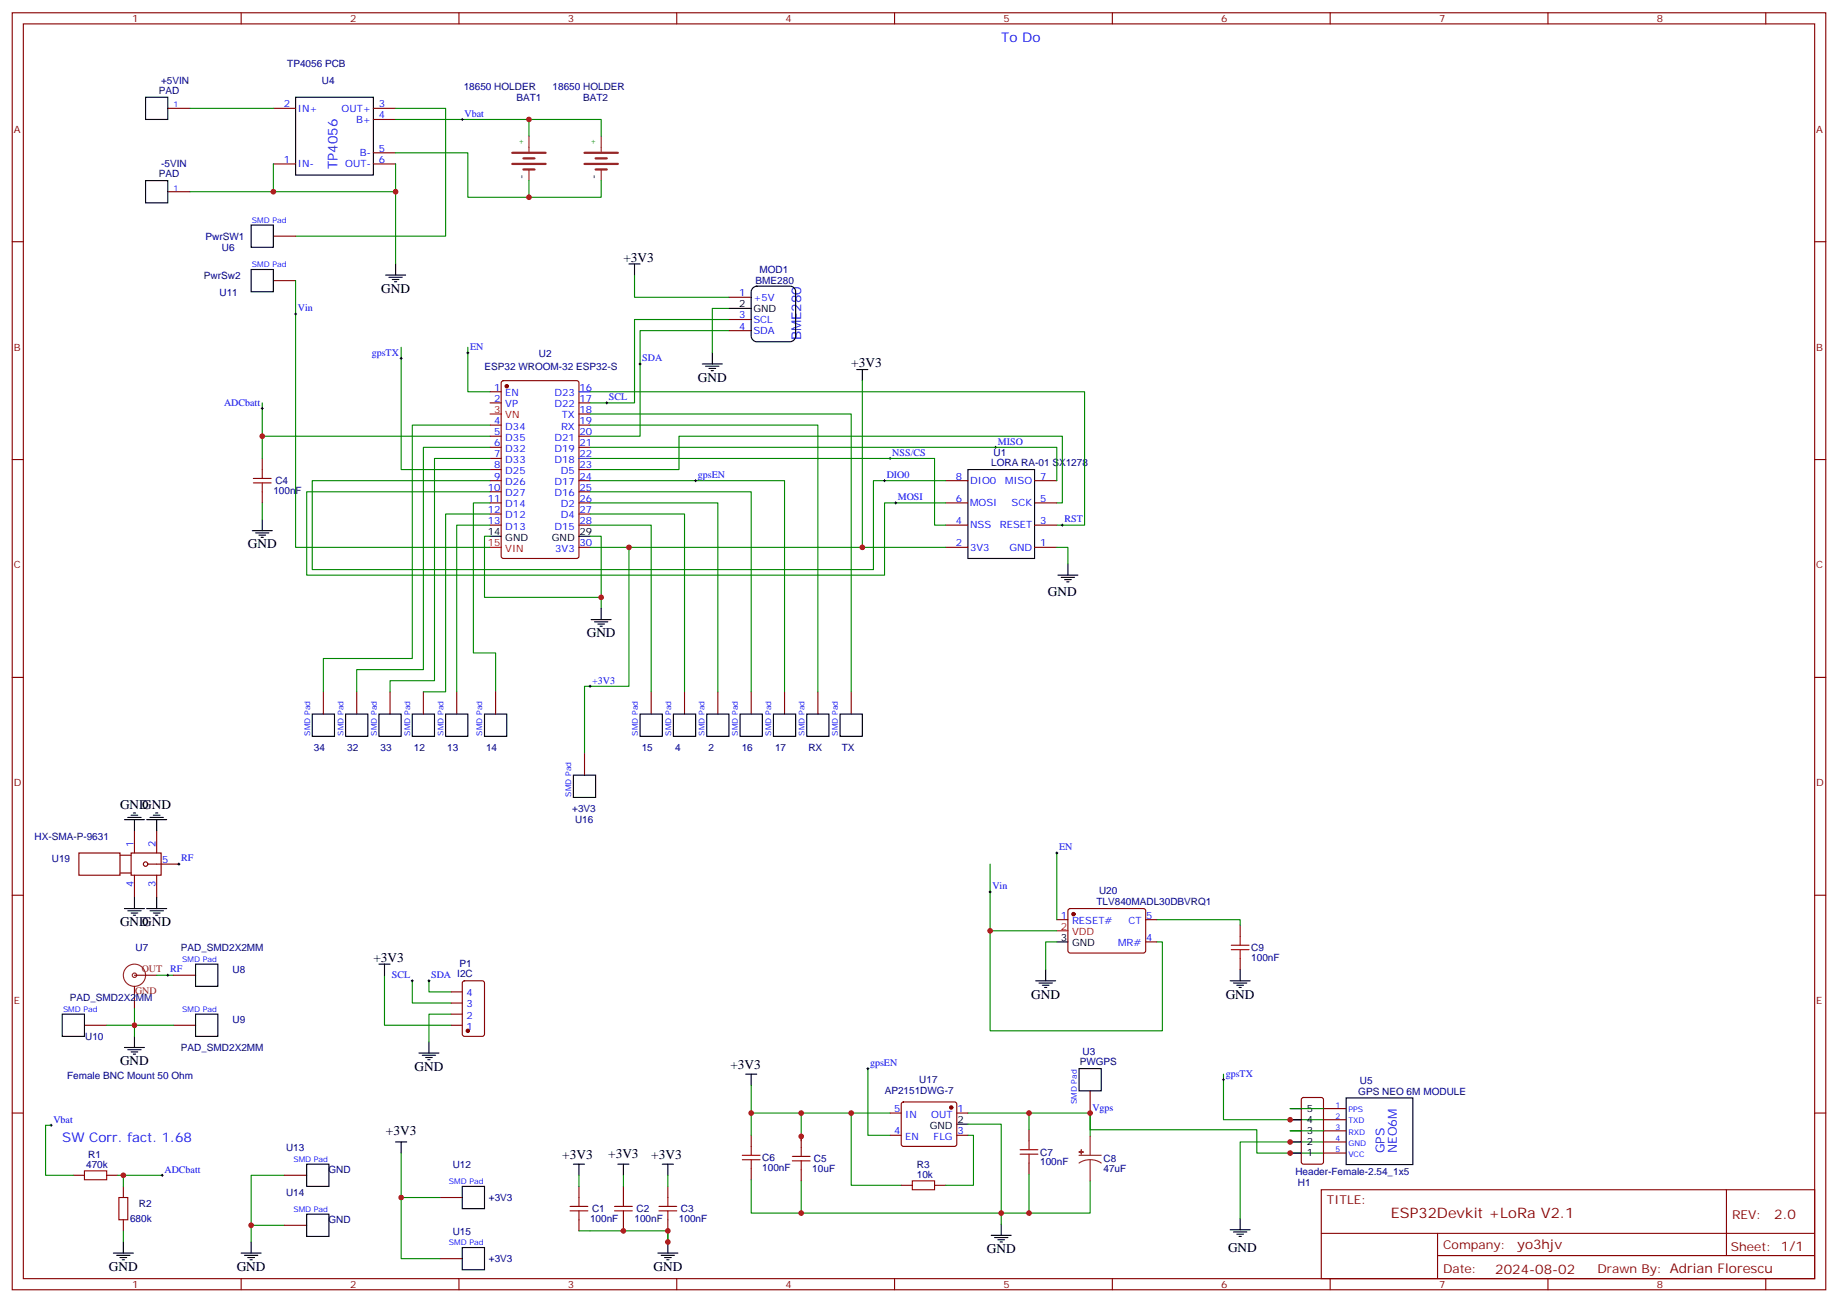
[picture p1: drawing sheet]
<svg xmlns="http://www.w3.org/2000/svg" width="584mm" height="413mm" viewBox="0 0 584 413" stroke-linecap="round" stroke-linejoin="round" font-family="sans-serif">
<g fill="none" stroke="#870000" stroke-width=".35">
<path d="M3.9 4.1h575.7v405.3h-575.7zM7.4 7.6h568.7v398.3h-568.7zM76.6 4.1v3.5M145.7 4.1v3.5M214.8 4.1v3.5M284 4.1v3.5M353.1 4.1v3.5M422.3 4.1v3.5M491.4 4.1v3.5M560.6 4.1v3.5M53.3 34.4h7M86.8 34.4h7"/>
<path d="M118.5 34.4h7.1M118.5 37.9h7.1M86.8 52h7M118.5 52h7.1M118.5 48.5h7.1M3.9 76.7h3.5M53.3 60.9h7M86.8 75h7M576.1 76.7h3.5M86.8 89.1h7M231.4 94.4h7.1M231.4 101.4h7.1"/>
<path d="M231.4 105h7.1M155.6 124.4h3.5M155.6 127.9h3.5M155.6 134.9h3.5M155.6 138.5h3.5M159.3 121l.5-.2h23.3l.6 .5 .1 55.3-.5 .6-23.5 .1-.6-.5-.1-55.3zM183.8 127.9h3.5M183.8 134.9h3.5M183.8 138.5h3.5M183.8 131.4h3.5M3.9 145.9h3.5M83.3 145.5v3.5"/>
<path d="M83.3 156.1v3.5M155.6 142h3.5M155.6 145.5h3.5M155.6 149h3.5M155.6 152.6h3.5M155.6 156.1h3.5M155.6 159.6h3.5M183.8 142h3.5M183.8 149h3.5M183.8 152.6h3.5M183.8 156.1h3.5M183.8 159.6h3.5"/>
<path d="M300.2 152.6h7.1M300.2 159.6h7.1M328.4 152.6h7.1M328.4 159.6h7.1M576.1 145.9h3.5M155.6 163.2h3.5M155.6 166.7h3.5M183.8 163.2h3.5M183.8 166.7h3.5M183.8 173.7h3.5M300.2 166.7h7.1M300.2 173.7h7.1"/>
<path d="M328.4 166.7h7.1M328.4 173.7h7.1M3.9 215h3.5M102.7 219.6v7.1M113.2 219.6v7.1M123.8 219.6v7.1M134.4 219.6v7.1M145 219.6v7.1M157.3 219.6v7.1M206.7 219.6v7.1M217.3 219.6v7.1M227.9 219.6v7.1"/>
<path d="M238.5 219.6v7.1M249.1 219.6v7.1M259.6 219.6v7.1M270.2 219.6v7.1M576.1 215h3.5M185.6 239v7.1M25 270.8h13.1v7h-13.1zM38.1 277.1h3.5M38.1 271.5h3.5M41.6 270.8h9.6v7h-9.6zM42.7 263.7v7.1M42.7 277.8v7.1"/>
<path d="M46.9 274.3h9.9M49.7 263.7v7.1M49.7 277.8v7.1M3.9 284.2h3.5M335.5 291.9h3.5M339.3 288.6l.4-.2 23.6 .1 .4 .6-.1 13-.6 .4-23.5-.1-.5-.6v-12.7zM363.7 291.9h3.5M363.7 299h3.5M393.7 293.7v3.5M576.1 284.2h3.5M42.7 313.1v7M42.7 309.6h7"/>
<path d="M55 309.6h7.1M143.2 314.9h3.6M143.2 318.4h3.6M147 311.5l.5-.2h5.6l.7 .5v16.5l-.5 .6-5.8 .1-.7-.5v-16.5zM393.7 304.3v3.5M26.8 325.4h7.1M55 325.4h7.1M143.2 321.9h3.6M143.2 325.4h3.6M3.9 353.3h3.5M282.6 353.3h3.5M286.3 350l.5-.2h16.2l.5 .2 .2 .5v12.7l-.2 .5-.5 .2h-16.2l-.5-.2-.2-.5v-12.7z"/>
<path d="M303.7 353.3h3.6M326.7 358.6v3.5M346.1 346.3v7M413.3 348.6l.5-.2h5.7l.6 .4 .1 20-.5 .7h-5.9l-.6-.4-.1-20zM420.2 351.9h7M420.2 355.4h7M420.2 359h7M576.1 353.3h3.5M23.3 373.1h3.5M33.9 373.1h3.5M39.2 376.6v3.5M90.3 373.1h7.1"/>
<path d="M183.8 376.6v3.5M197.9 376.6v3.5M212 376.6v3.5M238.5 360.4v3.5M238.5 370.9v3.6M254.4 360.7v3.5M254.4 371.3v3.5M282.6 360.4h3.5M286.1 376.2h3.5M296.7 376.2h3.5M303.7 360.4h3.6M326.7 369.2v3.5"/>
<path d="M419.5 377.6h156.6v28.3h-156.6zM420.2 362.5h7M420.2 366h7M548.1 377.7v20.9M39.2 387.2v3.5M90.3 388.9h7.1M139.7 380.1h7.1M139.7 399.5h7.1M183.8 387.2v3.5M197.9 387.2v3.5M212 387.2v3.5M419.5 391.5h156.5"/>
<path d="M456.4 398.6h119.6M456.4 391.5v14.1M76.6 405.9v3.5M145.7 405.9v3.5M214.8 405.9v3.5M284 405.9v3.5M353.1 405.9v3.5M422.3 405.9v3.5M491.4 405.9v3.5M560.6 405.9v3.5"/>
<circle cx="46.2" cy="274.3" r=".71"/>
</g>
<g fill="#870000" stroke="#870000" stroke-width=".35">
<circle cx="160.9" cy="122.6" r=".53"/>
<circle cx="148.5" cy="327.2" r=".53"/>
<circle cx="302" cy="351.5" r=".53"/>
<circle cx="340.8" cy="290.2" r=".53"/>
</g>
<path d="M155.6 131.4h3.5M155.6 173.7h3.5M335.5 295.5h3.5" fill="none" stroke="#f00" stroke-width=".35"/>
<g fill="none" stroke="#000" stroke-width=".35">
<path d="M46.2 30.9h7.1v7h-7.1zM93.8 30.9h24.7v24.7h-24.7zM46.2 57.3h7.1v7.1h-7.1zM79.7 71.4h7.1v7.1h-7.1zM79.7 85.5h7.1v7.1h-7.1zM122.4 87.3h6.4M123.5 88h4.2M124.5 88.7h2.1M125.2 89.4h.7M125.6 83.8v3.5M199.7 83.8h3.5M201.4 83.8v3.5"/>
<path d="M231.4 97.9h7.1M239.1 91.4l1.1-.6h10.6l1.3 .6 .5 1.2v14.1l-.6 1.3-1.2 .5h-10.6l-1.2-.6-.5-1.2v-14.1zM223 115.5h6.3M224 116.2h4.2M225.1 116.9h2.1M225.8 117.7h.7M226.1 112v3.5M272 117.3h3.5M273.8 117.3v3.5M307.3 149h21.1v28.3h-21.1zM80.1 168.5h6.3M81.1 169.2h4.3"/>
<path d="M82.2 169.9h2.1M82.9 170.6h.7M83.3 164.9v3.6M155.6 170.2h3.5M183.8 170.2h3.5M339 179v3.6M187.7 196.7h6.3M188.7 197.4h4.3M189.8 198.1h2.1M190.5 198.8h.7M190.9 193.1v3.6M335.8 182.6h6.4"/>
<path d="M336.9 183.3h4.2M338 184h2.1M338.7 184.7h.7M99.1 226.7h7.1v7h-7.1zM109.7 226.7h7.1v7h-7.1zM120.3 226.7h7.1v7h-7.1zM130.9 226.7h7v7h-7zM141.5 226.7h7v7h-7zM153.8 226.7h7.1v7h-7.1zM203.2 226.7h7.1v7h-7.1zM213.8 226.7h7v7h-7zM224.4 226.7h7v7h-7z"/>
<path d="M234.9 226.7h7.1v7h-7.1zM245.5 226.7h7.1v7h-7.1zM256.1 226.7h7.1v7h-7.1zM266.7 226.7h7.1v7h-7.1zM40.6 259.5h4.2M41.6 258.8h2.1M42.3 258.1h.7M47.6 259.5h4.3M48.7 258.8h2.1M49.4 258.1h.7M182 246.1h7.1v7h-7.1zM39.5 260.2h6.4"/>
<path d="M42.7 260.2v3.5M46.6 260.2h6.3M49.7 260.2v3.5M39.5 288.4h6.4M40.6 289.1h4.2M41.6 289.8h2.1M42.3 290.5h.7M42.7 284.9v3.5M46.6 288.4h6.3M47.6 289.1h4.3M48.7 289.8h2.1M49.4 290.5h.7"/>
<path d="M49.7 284.9v3.5M335.5 299h3.5M62.1 306h7v7.1h-7zM120.3 306h3.5M122.1 306v3.6M328.8 311.3h6.3M329.8 312h4.3M330.9 312.7h2.1M331.6 313.4h.7M332 307.8v3.5M390.5 311.3h6.4M391.6 312h4.2"/>
<path d="M392.6 312.7h2.2M393.3 313.4h.8M393.7 307.8v3.5M19.8 321.9h7v7.1h-7zM39.5 332.5h6.4M40.6 333.2h4.2M41.6 333.9h2.1M42.3 334.6h.7M42.7 329v3.5M62.1 321.9h7v7.1h-7zM133 334.3h6.3M134.1 335h4.2"/>
<path d="M135.1 335.7h2.1M135.8 336.4h.7M136.2 330.7v3.6M342.5 339.2h7.1v7.1h-7.1zM236.7 341h3.5M238.5 341v3.5M303.7 356.8h3.6M409.6 359h3.5M409.6 355.4h3.5M409.6 351.9h3.5M427.3 348.5h21.2v21.2h-21.2zM97.4 369.5h7v7.1h-7z"/>
<path d="M125.6 362.5h3.5M127.4 362.5v3.5M146.8 376.6h7v7h-7zM182 369.5h3.6M183.8 369.5v3.6M196.1 369.5h3.6M197.9 369.5v3.6M210.3 369.5h3.5M212 369.5v3.6M409.6 362.5h3.5M409.6 366h3.5M36 397.8h6.3"/>
<path d="M37 398.5h4.3M38.1 399.2h2.1M38.8 399.9h.7M39.2 394.2v3.6M76.6 397.8h6.3M77.6 398.5h4.2M78.7 399.2h2.1M79.4 399.9h.7M79.7 394.2v3.6M97.4 385.4h7v7.1h-7zM146.8 396h7v7h-7zM208.8 397.8h6.4"/>
<path d="M209.9 398.5h4.2M211 399.2h2.1M211.7 399.9h.7M212 394.2v3.6M314.7 392.1h6.3M315.7 392.8h4.3M316.8 393.5h2.1M317.5 394.2h.7M317.9 388.6v3.5M390.5 390.3h6.4M391.6 391.1h4.2M392.6 391.8h2.2"/>
<path d="M393.3 392.5h.8M393.7 386.8v3.5"/>
</g>
<path d="M183.8 124.4h3.5M183.8 145.5h3.5" fill="none" stroke="#00f" stroke-width=".35"/>
<g fill="none" stroke="#008700" stroke-width=".35">
<path d="M60.3 34.4h26.5M125.6 37.9h42.3v5.3M125.6 34.4h15.9v40.6h-47.7M167.9 37.9h23v5.3M86.8 52v8.9h-26.5M125.6 48.5h22.9v14.1h19.4v-5.3M125.6 52v31.8M190.9 57.3v5.3h-23M86.8 60.9h38.8M93.8 89.1v84.6h61.8M201.4 87.3v7.1h30M231.4 97.9h-5.3v14.1"/>
<path d="M127.4 110.2v38.8h28.2M148.5 110.2v14.2h7.1M231.4 105h-28.2v33.5h-15.9M231.4 101.4h-30v26.5h-14.1M83.3 127.9v10.6h72.3M83.3 138.5v7M155.6 134.9h-24.7v74.1h-28.2v10.6M187.3 124.4h157v42.3h-8.8M187.3 134.9h72.3v84.7M187.3 131.4h82.9v88.2M273.8 120.8v52.9M83.3 159.6v5.3"/>
<path d="M155.6 156.1h-58.2v26.5h183.4v-23h19.4M155.6 152.6h-56.5v28.2h178.2v-28.2h22.9M155.6 142h-21.2v70.5h-21.2v7.1M155.6 145.5h-17.7v70.6h-14.1v3.5M155.6 159.6h-5.3v47.7h7v12.3M187.3 149h28.2v-10.5h121.8v21.1h-1.8M187.3 159.6h40.6v60M187.3 156.1h51.2v63.5M187.3 152.6h61.8v67M187.3 142h148.2v10.6M187.3 145.5h109.4v21.2h3.5M155.6 170.2h-1.8v19.4h37.1v3.5"/>
<path d="M155.6 163.2h-14.1v56.4h-7.1M155.6 166.7h-10.6v52.9M187.3 166.7h19.4v52.9M187.3 163.2h30v56.4M187.3 170.2h3.6v19.4M187.3 173.7h112.9M199.7 173.7v44.1h-14.1v21.2M335.5 173.7h3.5v5.3M314.3 274.3v21.2h21.2M335.5 270.8v21.1M314.3 295.5v31.7h54.7v-28.2h-1.8M335.5 299h-3.5v8.8"/>
<path d="M367.2 291.9h26.5v1.8M49.7 309.6h5.3M122.1 309.6v15.8h21.1M130.9 311.3v7.1h12.3M136.2 311.3v3.6h7M33.9 325.4h21.1M42.7 320.1v8.9M143.2 321.9h-7v8.8M275.5 339.2v21.2h7.1M16.2 357.2h-1.7v15.9h8.8M238.5 344.5v8.8M254.4 353.3v8.8"/>
<path d="M270.2 353.3h-31.7v7.1M282.6 353.3h-12.4v22.9h15.9M307.3 356.8h10.6v31.8M307.3 353.3h38.8v7.4M326.7 353.3v5.3M346.1 353.3v5.3h52.9v7.4h21.2M388.4 341v14.4h31.8M409.6 351.9h10.6M409.6 359h10.6M37.4 373.1h1.8v3.5M39.2 373.1h12.3M90.3 373.1h-10.6v21.1"/>
<path d="M127.4 366v33.5h12.3M183.8 373.1v3.5M197.9 373.1v3.5M212 373.1v3.5M238.5 374.5v10.6h107.6v-10.3M254.4 374.8v10.3M307.3 360.4h1.7v15.8h-8.8M326.7 372.7v12.4M420.2 362.5h-26.5v24.3M39.2 390.7v3.5M79.7 388.9h10.6M127.4 380.1h12.3"/>
<path d="M183.8 390.7h28.2v3.5v-3.5"/>
</g>
<path d="M162.6 48.5h10.6M162.6 52h10.6M166.2 50.3h3.5M166.2 53.8h3.5M185.6 48.5h10.5M185.6 52h10.5M189.1 50.3h3.5M189.1 53.8h3.5" fill="none" stroke="#8c2424" stroke-width=".71"/>
<g fill="none" stroke="#8c2424" stroke-width=".35">
<path d="M167.9 43.2v5M167.9 53.8v3.5M190.9 43.2v5M190.9 53.8v3.5M342.5 366.7h7.1M346.1 368.1l1.8 .3 1.7 .8M346.1 368.1l-1.9 .3-1.7 .8M346.1 360.7v6M346.1 368.1v6.7"/>
<circle cx="42.7" cy="309.6" r="3.5"/>
<circle cx="42.7" cy="309.6" r=".71"/>
</g>
<g fill="none" stroke="#000" stroke-width=".32">
<path d="M146.4 37.9h.7M146.8 37.6v.7M93.5 99.7h.7M93.8 99.3v.7M127 113.8h.7M127.4 113.4v.7M148.2 112h.7M148.5 111.7v.7M202.8 115.5h.8M203.2 115.2v.7M82.9 129.6h.7M83.3 129.3v.7"/>
<path d="M192.3 127.9h.7M192.6 127.5v.7M220.5 152.6h.7M220.8 152.2v.7M280.5 152.6h.7M280.8 152.2v.7M282.2 145.5h.7M282.6 145.2v.7M284 159.6h.7M284.3 159.3v.7M315.7 142h.7M316.1 141.6v.7"/>
<path d="M336.9 166.7h.7M337.3 166.3v.7M187 217.8h.7M187.3 217.5v.7M56.4 274.3h.7M56.8 273.9v.7M335.1 270.8h.7M335.5 270.4v.7M314 283.1h.7M314.3 282.8v.7M52.9 309.6h.7M53.3 309.2v.7"/>
<path d="M130.5 311.3h.7M130.9 311v.7M135.8 311.3h.7M136.2 311v.7M275.2 339.2h.7M275.5 338.8v.7M15.9 357.2h.7M16.2 356.8v.7M345.7 353.7h.7M346.1 353.3v.7M388.1 342.7h.7M388.4 342.4v.7"/>
<path d="M51.2 373.1h.7M51.5 372.7v.7"/>
</g>
<g fill="none" stroke="#a10000" stroke-width=".35">
<path d="M80.4 153.3h5.7M80.4 151.9h5.7M83.3 149v2.9M83.3 153.3v2.8M393.7 297.2v2.8M390.9 301.4h5.6M390.9 300h5.6M393.7 301.4v2.9M26.8 371.7h7.1v2.8h-7.1zM235.7 368.1h5.6M235.7 366.7h5.6M238.5 363.9v2.8"/>
<path d="M238.5 368.1v2.8M251.5 368.5h5.7M251.5 367.1h5.7M254.4 364.2v2.9M254.4 368.5v2.8M289.6 374.8h7.1v2.8h-7.1zM323.8 366.4h5.7M323.8 364.9h5.7M326.7 362.1v2.8M326.7 366.4v2.8M37.7 380.1h2.9v7.1h-2.9zM181 384.4h5.6"/>
<path d="M181 382.9h5.6M183.8 380.1v2.8M183.8 384.4v2.8M195.1 384.4h5.6M195.1 382.9h5.6M197.9 380.1v2.8M197.9 384.4v2.8M209.2 384.4h5.6M209.2 382.9h5.6M212 380.1v2.8M212 384.4v2.8"/>
</g>
<g fill="#8c2424" stroke="#8c2424" stroke-width=".35">
<path d="M342.5 365.7h1.5z"/>
<path d="M343.3 364.9v1.5z"/>
</g>
<g fill="#c00">
<circle cx="42.7" cy="325.4" r=".88"/>
<circle cx="190.9" cy="189.6" r=".88"/>
<circle cx="79.7" cy="388.9" r=".88"/>
<circle cx="39.2" cy="373.1" r=".88"/>
<circle cx="273.8" cy="173.7" r=".88"/>
<circle cx="127.4" cy="380.1" r=".88"/>
<circle cx="199.7" cy="173.7" r=".88"/>
<circle cx="317.9" cy="385.1" r=".88"/>
<circle cx="254.4" cy="385.1" r=".88"/>
<circle cx="270.2" cy="353.3" r=".88"/>
<circle cx="254.4" cy="353.3" r=".88"/>
<circle cx="238.5" cy="353.3" r=".88"/>
<circle cx="326.7" cy="385.1" r=".88"/>
<circle cx="326.7" cy="353.3" r=".88"/>
<circle cx="346.1" cy="353.3" r=".88"/>
<circle cx="125.6" cy="60.9" r=".88"/>
<circle cx="86.8" cy="60.9" r=".88"/>
<circle cx="212" cy="390.7" r=".88"/>
<circle cx="212" cy="394.2" r=".88"/>
<circle cx="197.9" cy="390.7" r=".88"/>
<circle cx="167.9" cy="62.6" r=".88"/>
<circle cx="167.9" cy="37.9" r=".88"/>
<circle cx="409.6" cy="366" r=".88"/>
<circle cx="409.6" cy="362.5" r=".88"/>
<circle cx="409.6" cy="355.4" r=".88"/>
<circle cx="254.4" cy="360.7" r=".88"/>
<circle cx="314.3" cy="295.5" r=".88"/>
<circle cx="83.3" cy="138.5" r=".88"/>
</g>
<text font-size="4.6" fill="#800" x="441.5" y="386.7">ESP32Devkit +LoRa V2.1</text>
<g font-size="4.2" fill="#00f">
<text x="317.9" y="13.2">To Do</text>
<text x="107.2" y="53.6" transform="rotate(-90 107.2 53.6)">TP4056</text>
<text x="254.4" y="108" transform="rotate(-90 254.4 108)">BME280</text>
<text x="19.8" y="362.5">SW Corr. fact. 1.68</text>
</g>
<g font-size="4.2">
<text x="197.9" y="83.1">+3V3</text>
<text x="121" y="93">GND</text>
<text x="270.2" y="116.6">+3V3</text>
<text x="221.5" y="121.2">GND</text>
<text x="78.7" y="174.1">GND</text>
<text x="332.7" y="189.3">GND</text>
<text x="186.3" y="202.3">GND</text>
<text x="38.1" y="256.9">GND</text>
<text x="45.2" y="256.9">GND</text>
<text x="38.1" y="294">GND</text>
<text x="45.2" y="294">GND</text>
<text x="118.5" y="305.3">+3V3</text>
<text x="327.4" y="317">GND</text>
<text x="389.1" y="317">GND</text>
<text x="38.1" y="338.1">GND</text>
<text x="131.6" y="339.9">GND</text>
<text x="231.9" y="339.2">+3V3</text>
<text x="122.5" y="360.3">+3V3</text>
<text x="178.5" y="367.8">+3V3</text>
<text x="193.1" y="367.5">+3V3</text>
<text x="206.7" y="367.8">+3V3</text>
<text x="313.3" y="397.8">GND</text>
<text x="389.8" y="397.4">GND</text>
<text x="34.6" y="403.4">GND</text>
<text x="75.1" y="403.4">GND</text>
<text x="207.4" y="403.4">GND</text>
</g>
<g font-size="4.2" fill="#800">
<text x="563.3" y="386.9">2.0</text>
<text x="481.6" y="396.5">yo3hjv</text>
<text x="474.7" y="404.3">2024-08-02</text>
</g>
<g font-size="3.9" fill="#00f">
<text x="439.6" y="366" transform="rotate(-90 439.6 366)">GPS</text>
<text x="443.4" y="366" transform="rotate(-90 443.4 366)">NEO6M</text>
</g>
<g font-size="3.9" fill="#800">
<text x="421.2" y="382.2">TITLE:</text>
<text x="549.8" y="386.9">REV:</text>
<text x="458.1" y="396.4">Company:</text>
<text x="549.5" y="397.1">Sheet: 1/1</text>
<text x="458.1" y="404.1">Date:</text>
<text x="507.2" y="404.2">Drawn By: Adrian Florescu</text>
</g>
<g font-size="3.2" fill="#800">
<text x="42" y="7.1">1</text>
<text x="111.1" y="7.1">2</text>
<text x="180.3" y="7.1">3</text>
<text x="249.4" y="7.1">4</text>
<text x="318.6" y="7.1">5</text>
<text x="387.7" y="7.1">6</text>
<text x="456.8" y="7.1">7</text>
<text x="526" y="7.1">8</text>
<text x="4.4" y="42.2">A</text>
<text x="576.6" y="42.2">A</text>
<text x="4.4" y="111.3">B</text>
<text x="576.6" y="111.3">B</text>
<text x="4.4" y="180.4">C</text>
<text x="576.6" y="180.4">C</text>
<text x="4.4" y="249.6">D</text>
<text x="576.6" y="249.6">D</text>
<text x="4.4" y="318.7">E</text>
<text x="576.6" y="318.7">E</text>
<text x="42" y="408.9">1</text>
<text x="111.1" y="408.9">2</text>
<text x="180.3" y="408.9">3</text>
<text x="249.4" y="408.9">4</text>
<text x="318.6" y="408.9">5</text>
<text x="387.7" y="408.9">6</text>
<text x="456.8" y="408.9">7</text>
<text x="526" y="408.9">8</text>
</g>
<g font-size="3.2" fill="#000080">
<text x="91.2" y="21.4">TP4056 PCB</text>
<text x="50.4" y="29.8">PAD</text>
<text x="51.2" y="26.6">+5VIN</text>
<text x="102.2" y="26.7">U4</text>
<text x="147.2" y="28.5">18650 HOLDER</text>
<text x="175.4" y="28.5">18650 HOLDER</text>
<text x="163.9" y="32">BAT1</text>
<text x="185.1" y="32">BAT2</text>
<text x="51.2" y="53.1">-5VIN</text>
<text x="50.4" y="56.3">PAD</text>
<text x="65.2" y="76.1">PwrSW1</text>
<text x="70.5" y="79.7">U6</text>
<text x="64.7" y="88.4">PwrSw2</text>
<text x="241.1" y="86.8">MOD1</text>
<text x="69.7" y="93.8">U11</text>
<text x="239.9" y="90.1">BME280</text>
<text x="171.1" y="113.2">U2</text>
<text x="153.8" y="117.3">ESP32 WROOM-32 ESP32-S</text>
<text x="314.7" y="148">LORA RA-01 SX1278</text>
<text x="315.4" y="144.8">U1</text>
<text x="87.4" y="153.7">C4</text>
<text x="86.8" y="156.8">100nF</text>
<text x="99.6" y="238.4">34</text>
<text x="110.2" y="238.4">32</text>
<text x="120.8" y="238.4">33</text>
<text x="131.4" y="238.4">12</text>
<text x="142" y="238.4">13</text>
<text x="154.3" y="238.4">14</text>
<text x="203.7" y="238.4">15</text>
<text x="214.3" y="238.4">4</text>
<text x="224.9" y="238.4">2</text>
<text x="235.5" y="238.4">16</text>
<text x="246" y="238.4">17</text>
<text x="256.6" y="238.4">RX</text>
<text x="267.2" y="238.4">TX</text>
<text x="181.7" y="257.8">+3V3</text>
<text x="182.5" y="261.3">U16</text>
<text x="10.9" y="266.5">HX-SMA-P-9631</text>
<text x="16.5" y="273.6">U19</text>
<text x="348.1" y="287.2">TLV840MADL30DBVRQ1</text>
<text x="348.9" y="283.9">U20</text>
<text x="43" y="301.8">U7</text>
<text x="57.4" y="301.9">PAD_SMD2X2MM</text>
<text x="397.2" y="305">100nF</text>
<text x="397.2" y="301.9">C9</text>
<text x="73.8" y="308.9">U8</text>
<text x="145.9" y="307.1">P1</text>
<text x="22.2" y="317.8">PAD_SMD2X2MM</text>
<text x="73.8" y="324.8">U9</text>
<text x="27" y="330.1">U10</text>
<text x="57.4" y="333.6">PAD_SMD2X2MM</text>
<text x="343.6" y="334.8">U3</text>
<text x="342.8" y="338.1">PWGPS</text>
<text x="21.3" y="342.4">Female BNC Mount 50 Ohm</text>
<text x="280.9" y="347.4">AP2151DWG-7</text>
<text x="291.8" y="343.8">U17</text>
<text x="431.2" y="347.4">GPS NEO 6M MODULE</text>
<text x="431.7" y="344.2">U5</text>
<text x="90.8" y="365.4">U13</text>
<text x="27.3" y="370.6">470k</text>
<text x="28" y="367.5">R1</text>
<text x="143.7" y="370.7">U12</text>
<text x="242" y="371.7">100nF</text>
<text x="242" y="368.6">C6</text>
<text x="258.4" y="368.9">C5</text>
<text x="291.1" y="370.6">R3</text>
<text x="330.2" y="369.9">100nF</text>
<text x="330.2" y="366.8">C7</text>
<text x="350.3" y="368.9">C8</text>
<text x="104.3" y="372.5">GND</text>
<text x="257.9" y="372.1">10uF</text>
<text x="291.1" y="373.8">10k</text>
<text x="350.3" y="372.1">47uF</text>
<text x="411.2" y="373.1">Header-Female-2.54_1x5</text>
<text x="412" y="376.4">H1</text>
<text x="44.1" y="383">R2</text>
<text x="90.8" y="379.5">U14</text>
<text x="155.2" y="381.3">+3V3</text>
<text x="41.3" y="387.8">680k</text>
<text x="104.3" y="388.3">GND</text>
<text x="187.3" y="387.8">100nF</text>
<text x="188" y="384.7">C1</text>
<text x="201.4" y="387.8">100nF</text>
<text x="202.1" y="384.8">C2</text>
<text x="215.5" y="387.8">100nF</text>
<text x="216.2" y="384.8">C3</text>
<text x="143.7" y="391.9">U15</text>
<text x="155.2" y="400.7">+3V3</text>
</g>
<g font-size="3.2" fill="#00f">
<text x="90.1" y="34">2</text>
<text x="94.5" y="35.5">IN+</text>
<text x="108.5" y="35.5">OUT+</text>
<text x="120.3" y="34">3</text>
<text x="113.1" y="39">B+</text>
<text x="120.3" y="37.6">4</text>
<text x="147.5" y="37">Vbat</text>
<text x="90.1" y="51.7">1</text>
<text x="94.5" y="53.1">IN-</text>
<text x="109.6" y="53.1">OUT-</text>
<text x="114.2" y="49.6">B-</text>
<text x="120.3" y="48.2">5</text>
<text x="120.3" y="51.7">6</text>
<text x="234.7" y="94">1</text>
<text x="239.2" y="95.4">+5V</text>
<text x="94.5" y="98.8">Vin</text>
<text x="234.7" y="101.1">3</text>
<text x="234.7" y="104.6">4</text>
<text x="239.2" y="102.5">SCL</text>
<text x="239.2" y="106">SDA</text>
<text x="118" y="112.9">gpsTX</text>
<text x="149.2" y="111.1">EN</text>
<text x="203.9" y="114.7">SDA</text>
<text x="156.9" y="124">1</text>
<text x="160.4" y="125.8">EN</text>
<text x="176" y="125.8">D23</text>
<text x="184" y="124">16</text>
<text x="71.1" y="128.8">ADCbatt</text>
<text x="156.9" y="127.5">2</text>
<text x="160.4" y="129.3">VP</text>
<text x="176" y="129.3">D22</text>
<text x="184" y="127.5">17</text>
<text x="184" y="131.1">18</text>
<text x="193.3" y="127">SCL</text>
<text x="156.9" y="134.6">4</text>
<text x="160.4" y="136.3">D34</text>
<text x="178.1" y="136.3">RX</text>
<text x="178.4" y="132.8">TX</text>
<text x="184" y="134.6">19</text>
<text x="156.9" y="138.1">5</text>
<text x="156.9" y="141.6">6</text>
<text x="160.4" y="139.9">D35</text>
<text x="160.4" y="143.4">D32</text>
<text x="176" y="139.9">D21</text>
<text x="176" y="143.4">D19</text>
<text x="184" y="138.1">20</text>
<text x="184" y="141.6">21</text>
<text x="316.8" y="141.1">MISO</text>
<text x="156.9" y="145.2">7</text>
<text x="156.9" y="148.7">8</text>
<text x="160.4" y="146.9">D33</text>
<text x="176" y="146.9">D18</text>
<text x="184" y="145.2">22</text>
<text x="184" y="148.7">23</text>
<text x="283.3" y="144.6">NSS/CS</text>
<text x="154.9" y="155.8">10</text>
<text x="156.9" y="152.2">9</text>
<text x="160.4" y="150.5">D25</text>
<text x="160.4" y="154">D26</text>
<text x="176" y="154">D17</text>
<text x="178" y="150.5">D5</text>
<text x="184" y="152.2">24</text>
<text x="184" y="155.8">25</text>
<text x="221.5" y="151.7">gpsEN</text>
<text x="281.5" y="151.7">DIO0</text>
<text x="303.5" y="152.2">8</text>
<text x="308" y="153.6">DIO0</text>
<text x="319.1" y="153.6">MISO</text>
<text x="330.2" y="152.2">7</text>
<text x="154.9" y="159.3">11</text>
<text x="160.4" y="157.5">D27</text>
<text x="160.4" y="161">D14</text>
<text x="176" y="157.5">D16</text>
<text x="178" y="161">D2</text>
<text x="184" y="159.3">26</text>
<text x="285" y="158.8">MOSI</text>
<text x="303.5" y="159.3">6</text>
<text x="308" y="160.7">MOSI</text>
<text x="321.1" y="160.7">SCK</text>
<text x="330.2" y="159.3">5</text>
<text x="154.9" y="162.8">12</text>
<text x="154.9" y="166.3">13</text>
<text x="160.4" y="164.6">D12</text>
<text x="178" y="164.6">D4</text>
<text x="184" y="162.8">27</text>
<text x="184" y="166.3">28</text>
<text x="303.5" y="166.3">4</text>
<text x="308" y="167.7">NSS</text>
<text x="317.4" y="167.7">RESET</text>
<text x="330.2" y="166.3">3</text>
<text x="338" y="165.8">RST</text>
<text x="160.4" y="168.1">D13</text>
<text x="176" y="168.1">D15</text>
<text x="184" y="173.4">30</text>
<text x="303.5" y="173.4">2</text>
<text x="330.2" y="173.4">1</text>
<text x="176.3" y="175.2">3V3</text>
<text x="308" y="174.8">3V3</text>
<text x="320.4" y="174.8">GND</text>
<text x="188" y="217">+3V3</text>
<text x="42.3" y="269" transform="rotate(-90 42.3 269)">1</text>
<text x="49.4" y="269" transform="rotate(-90 49.4 269)">2</text>
<text x="336.2" y="269.9">EN</text>
<text x="51.5" y="273.9">5</text>
<text x="57.5" y="273.4">RF</text>
<text x="42.3" y="281.6" transform="rotate(-90 42.3 281.6)">4</text>
<text x="49.4" y="281.6" transform="rotate(-90 49.4 281.6)">3</text>
<text x="315" y="282.2">Vin</text>
<text x="336.8" y="291.6">1</text>
<text x="340.3" y="293.3">RESET#</text>
<text x="358.2" y="293.3">CT</text>
<text x="363.9" y="291.6">5</text>
<text x="363.9" y="298.6">4</text>
<text x="354.9" y="300.4">MR#</text>
<text x="54" y="308.7">RF</text>
<text x="124.4" y="310.4">SCL</text>
<text x="136.9" y="310.4">SDA I2C</text>
<text x="148.1" y="316.3">4</text>
<text x="148.1" y="319.8">3</text>
<text x="148.1" y="323.3">2</text>
<text x="148.1" y="326.8">1</text>
<text x="276.2" y="338.3">gpsEN</text>
<text x="389.1" y="341.8">gpsTX</text>
<text x="283.9" y="353">5</text>
<text x="303.9" y="353">1</text>
<text x="346.8" y="352.8">Vgps</text>
<text x="16.9" y="356.3">Vbat</text>
<text x="287.4" y="354.7">IN</text>
<text x="295.7" y="354.7">OUT</text>
<text x="283.9" y="360">4</text>
<text x="287.4" y="361.8">EN</text>
<text x="296.4" y="361.8">FLG</text>
<text x="303.9" y="360">3</text>
<text x="52.2" y="372.2">ADCbatt</text>
</g>
<g font-size="3.2">
<text x="166.5" y="57" transform="rotate(-90 166.5 57)">-</text>
<text x="189.4" y="57" transform="rotate(-90 189.4 57)">-</text>
<text x="234.7" y="97.5">2</text>
<text x="239.2" y="99">GND</text>
<text x="154.9" y="169.9">14</text>
<text x="160.4" y="171.6">GND</text>
<text x="175.2" y="171.6">GND</text>
<text x="184" y="169.9">29</text>
<text x="336.8" y="298.6">3</text>
<text x="340.3" y="300.4">GND</text>
<text x="414.9" y="353">5</text>
<text x="295.2" y="358.2">GND</text>
<text x="303.9" y="356.5">2</text>
<text x="414.9" y="356.5">4</text>
<text x="414.9" y="363.5">2</text>
<text x="414.9" y="360">3</text>
<text x="414.9" y="367.1">1</text>
</g>
<g font-size="3.2" fill="#f00">
<text x="156.9" y="131.1">3</text>
<text x="160.4" y="132.8">VN</text>
<text x="154.9" y="173.4">15</text>
<text x="160.4" y="175.2">VIN</text>
<text x="336.8" y="295.1">2</text>
<text x="340.3" y="296.9">VDD</text>
</g>
<g font-size="3.2" fill="#8d2323">
<text x="45" y="308.5">OUT</text>
<text x="42.9" y="315.5">GND</text>
</g>
<g font-size="2.5" fill="#00f">
<text x="55" y="34">1</text>
<text x="55" y="60.5">1</text>
<text x="80" y="70.7">SMD Pad</text>
<text x="80" y="84.8">SMD Pad</text>
<text x="98.4" y="233.5" transform="rotate(-90 98.4 233.5)">SMD Pad</text>
<text x="109" y="233.5" transform="rotate(-90 109 233.5)">SMD Pad</text>
<text x="119.6" y="233.5" transform="rotate(-90 119.6 233.5)">SMD Pad</text>
<text x="130.2" y="233.5" transform="rotate(-90 130.2 233.5)">SMD Pad</text>
<text x="140.8" y="233.5" transform="rotate(-90 140.8 233.5)">SMD Pad</text>
<text x="153.1" y="233.5" transform="rotate(-90 153.1 233.5)">SMD Pad</text>
<text x="202.5" y="233.5" transform="rotate(-90 202.5 233.5)">SMD Pad</text>
<text x="213.1" y="233.5" transform="rotate(-90 213.1 233.5)">SMD Pad</text>
<text x="223.7" y="233.5" transform="rotate(-90 223.7 233.5)">SMD Pad</text>
<text x="234.2" y="233.5" transform="rotate(-90 234.2 233.5)">SMD Pad</text>
<text x="244.8" y="233.5" transform="rotate(-90 244.8 233.5)">SMD Pad</text>
<text x="255.4" y="233.5" transform="rotate(-90 255.4 233.5)">SMD Pad</text>
<text x="266" y="233.5" transform="rotate(-90 266 233.5)">SMD Pad</text>
<text x="181.3" y="252.9" transform="rotate(-90 181.3 252.9)">SMD Pad</text>
<text x="57.9" y="305.3">SMD Pad</text>
<text x="20" y="321.2">SMD Pad</text>
<text x="57.9" y="321.2">SMD Pad</text>
<text x="341.8" y="350.5" transform="rotate(-90 341.8 350.5)">SMD Pad</text>
<text x="424" y="351.7">1</text>
<text x="428" y="353.1">PPS</text>
<text x="424" y="355.2">2</text>
<text x="424" y="358.7">3</text>
<text x="428" y="356.6">TXD</text>
<text x="424" y="362.2">4</text>
<text x="424" y="365.8">5</text>
<text x="428" y="360.1">RXD</text>
<text x="428" y="363.7">GND</text>
<text x="93.1" y="368.8">SMD Pad</text>
<text x="428" y="367.2">VCC</text>
<text x="142.5" y="375.9">SMD Pad</text>
<text x="93.1" y="384.7">SMD Pad</text>
<text x="142.5" y="395.3">SMD Pad</text>
</g>
<g font-size="2.5" fill="#090">
<text x="166.2" y="45.9" transform="rotate(-90 166.2 45.9)">+</text>
<text x="189.1" y="45.9" transform="rotate(-90 189.1 45.9)">+</text>
</g>
</svg>
